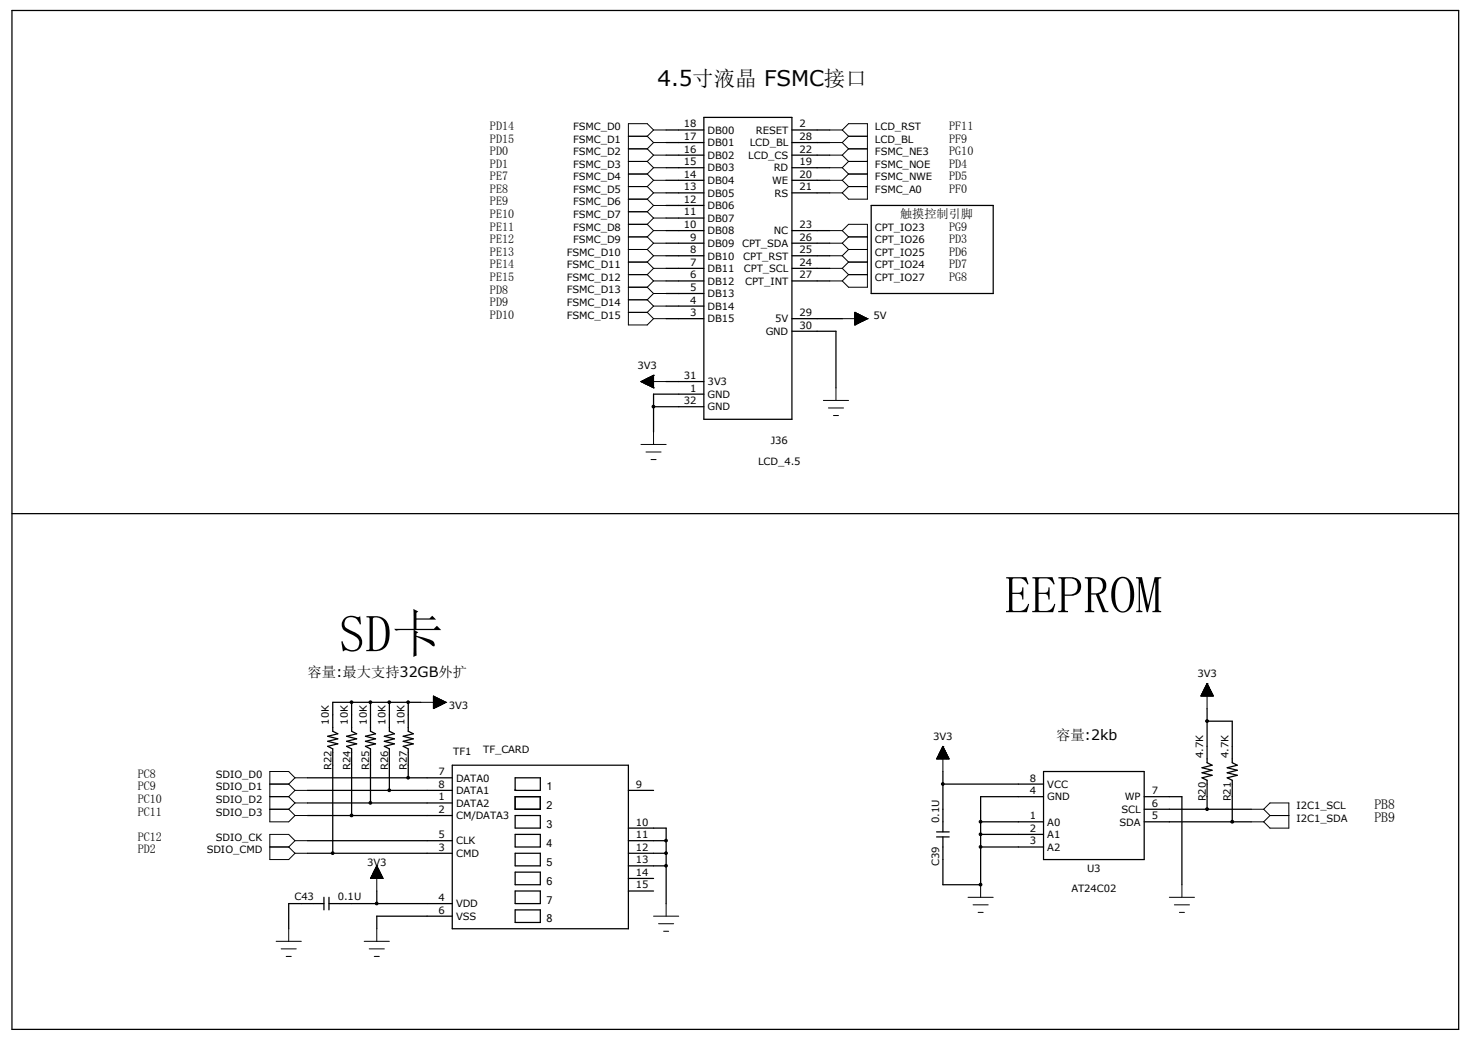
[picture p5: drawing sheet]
<svg xmlns="http://www.w3.org/2000/svg" width="297mm" height="210mm" viewBox="0 0 297 210" stroke-linecap="round" stroke-linejoin="round" font-family="sans-serif">
<g fill="none" stroke="#000" stroke-width=".25">
<path d="M2.4 2.1h292.1v205.8h-292.1zM134.5 26.2h7.6M134.5 38.9h7.6M134.5 36.4h7.6M134.5 33.9h7.6M134.5 31.3h7.6M134.5 28.8h7.6M142.1 23.7h17.8v61h-17.8zM159.9 26.2h7.6M159.9 38.9h7.6M159.9 36.4h7.6M159.9 33.9h7.6"/>
<path d="M159.9 31.3h7.6M159.9 28.8h7.6M134.5 59.3h7.6M134.5 41.5h7.6M134.5 56.7h7.6M134.5 54.2h7.6M134.5 51.6h7.6M134.5 49.1h7.6M134.5 46.6h7.6M134.5 44h7.6M159.9 56.7h7.6M159.9 54.2h7.6"/>
<path d="M159.9 51.6h7.6M159.9 49.1h7.6M159.9 46.6h7.6M175.9 41.5h24.6v17.8h-24.6zM134.5 64.3h7.6M134.5 61.8h7.6M134.5 77h7.6M142.1 79.6h-10.1v7.6M159.9 64.3h10.2M159.9 66.9h8.9v11.4M132 82.1h10.1M2.4 103.7h292.1"/>
<path d="M62.1 159.6h29.2M62.1 157.1h29.2M71 141.8v5.9l1 .5-2 .5 2 .5-2 .5 2 .5-2 .5 1 .5v13.5M74.8 141.8v5.9l1 .5-2 .5 2 .5-2 .5 2 .5-2 .5 1 .5v10.9M78.6 141.8v5.9l1 .5-2 .5 2 .5-2 .5 2 .5-2 .5 1 .5v8.4M82.4 141.8v5.9l1 .5-2 .5 2 .5-2 .5 2 .5-2 .5 1 .5v5.9M85 141.8h-17.8v5.9l1 .5-2 .5 2 .5-2 .5 2 .5-2 .5 1 .5v21.1M91.3 154.5h35.6v33h-35.6zM103.9 159.5h.1M104 157.1h5.1v2.5h-5.1zM126.9 159.6h5.1M190.4 158.3h20.3"/>
<path d="M190.4 155.8v12.2M210.7 155.8h20.3v17.8h-20.3zM243.7 143.1v10.9l1 .5-2 .5 2 .5-2 .5 2 .5-2 .6 1 .5v5.8M243.7 145.6h5.1v8.4l1 .5-2 .5 2 .5-2 .5 2 .5-2 .6 1 .5v8.3M62.1 164.7h29.2M62.1 172.3h29.2M62.1 162.1h29.2M62.1 169.8h29.2M76.1 179.9v2.6M104 168.5h5.1v2.5h-5.1zM104 160.9h5.1v2.5h-5.1zM104 164.7h5.1v2.5h-5.1z"/>
<path d="M104 172.3h5.1v2.5h-5.1zM104 176.1h5.1v2.5h-5.1zM104 179.9h5.1v2.6h-5.1zM126.9 167.2h7.6v15.3M126.9 174.8h7.6M126.9 172.3h7.6M126.9 179.9h5.1M126.9 169.8h7.6M126.9 177.4h5.1M189.1 169h2.5M189.1 168h2.5M190.4 169v9.6h7.6"/>
<path d="M198 178.6h.1M198 165.9h12.7M198 168.5h12.7M198 171h12.7M210.7 160.9h-12.7v17.7M231 165.9h21.6M231 160.9h7.6v17.7M231 163.4h21.6M65.4 182.5h-7.1v5M65.4 181.2v2.5M66.4 182.5h24.9M66.4 181.2v2.5"/>
<path d="M91.3 185h-15.2v2.5M104 183.7h5.1v2.6h-5.1z"/>
</g>
<g fill="none" stroke="#000" stroke-width=".2">
<path d="M126.9 37.7h3.8M126.9 35.1h3.8M126.9 32.6h3.8M126.9 27.5h3.8M126.9 30.1h3.8M130.7 27.5l1.3 1.3M130.7 30.1l1.3 1.2M130.7 32.6l1.3 1.3M130.7 35.1l1.3 1.3M130.7 37.7l1.3 1.2M132 36.4h2.5M132 33.9h2.5"/>
<path d="M132 26.2h2.5M132 26.2l-1.3-1.2h-3.8v40.6h3.8l1.3-1.3M132 38.9h2.5M132 28.8h2.5M132 31.3h2.5M132 26.2l-1.3 1.3M132 28.8l-1.3 1.3M132 31.3l-1.3 1.3M132 33.9l-1.3 1.2M132 36.4l-1.3 1.3M132 38.9l-1.3 1.3M167.5 36.4h2.6"/>
<path d="M167.5 33.9h2.6M167.5 26.2h2.6M167.5 38.9h2.6M167.5 28.8h2.6M167.5 31.3h2.6M170.1 36.4l1.2 1.3M170.1 26.2l1.2-1.2h3.8v15.2h-3.8l-1.2-1.3M170.1 33.9l1.2 1.2M170.1 26.2l1.2 1.3M170.1 28.8l1.2 1.3M170.1 31.3l1.2 1.3M171.3 37.7h3.8"/>
<path d="M171.3 35.1h3.8M171.3 35.1l-1.2 1.3M171.3 32.6h3.8M171.3 32.6l-1.2 1.3M171.3 27.5h3.8M171.3 37.7l-1.2 1.2M171.3 30.1h3.8M171.3 27.5l-1.2 1.3M171.3 30.1l-1.2 1.2M126.9 52.9h3.8M126.9 50.4h3.8M126.9 47.8h3.8"/>
<path d="M126.9 55.5h3.8M126.9 58h3.8M126.9 40.2h3.8M126.9 45.3h3.8M126.9 42.8h3.8M130.7 40.2l1.3 1.3M130.7 42.8l1.3 1.2M130.7 45.3l1.3 1.3M130.7 47.8l1.3 1.3M130.7 50.4l1.3 1.2M130.7 52.9l1.3 1.3M130.7 55.5l1.3 1.2"/>
<path d="M130.7 58l1.3 1.3M132 51.6h2.5M132 49.1h2.5M132 54.2h2.5M132 56.7h2.5M132 46.6h2.5M132 41.5h2.5M132 41.5l-1.3 1.3M132 44h2.5M132 44l-1.3 1.3M132 46.6l-1.3 1.2M132 49.1l-1.3 1.3"/>
<path d="M132 51.6l-1.3 1.3M132 54.2l-1.3 1.3M132 56.7l-1.3 1.3M132 59.3h2.5M132 59.3l-1.3 1.2M167.5 51.6h2.6M167.5 49.1h2.6M167.5 54.2h2.6M167.5 56.7h2.6M167.5 46.6h2.6M170.1 46.6l1.2-1.3h3.8v12.7h-3.8l-1.2-1.3M170.1 51.6l1.2 1.3"/>
<path d="M170.1 49.1l1.2 1.3M170.1 54.2l1.2 1.3M170.1 46.6l1.2 1.2M171.3 47.8l-1.2 1.3M171.3 52.9h3.8M171.3 50.4h3.8M171.3 50.4l-1.2 1.2M171.3 47.8h3.8M171.3 55.5h3.8M171.3 52.9l-1.2 1.3M171.3 55.5l-1.2 1.2M126.9 60.5h3.8"/>
<path d="M126.9 63.1h3.8M129.4 77h.1M129.4 77h5.1M129.4 77l2.6 1.3M129.4 77.1h2.6M129.5 77v.1M129.6 77.2h2.4M129.6 77v.1M129.8 76.8v.5h2.2M130 77.4h2M130 76.8v.5M130.2 77.5h1.8"/>
<path d="M130.2 76.6v.9M130.4 77.6h1.6M130.4 76.5v1.1M130.6 76.5v1.1M130.7 77.7h1.3M130.7 60.5l1.3 1.3M130.7 63.1l1.3 1.2M130.9 76.3v1.5M130.9 77.8h1.1M131.1 76.2v1.7M131.1 77.9h.9M131.2 76.1v1.9"/>
<path d="M131.4 76v2.1M131.5 78.1h.5M131.7 75.9v2.2M131.7 78.2h.3M131.9 75.8v2.5M132 78.3h.1M132 75.8h.1M132 75.8v2.5M132 75.8l-2.6 1.2M132 76.1h-.6l-.1 1.9h.7M132 76.9h-2.3v.3M132 76.8h-2.1v.5"/>
<path d="M132 76.7h-1.9v.7M132 76.6h-1.7v.9M132 76.5h-1.4v1.1M132 76.4h-1.3v1.3M132 76.3h-1.1v1.5M132 76.2h-.9v1.7M132 76h-.4v2.1M132 75.9h-.3v2.3M132 64.3h2.5M132 61.8h2.5M132 61.8l-1.3 1.3M168.8 78.3v2.6"/>
<path d="M170.1 64.3h5M172.6 65.6h.1M172.6 63.1h.1M172.6 63.1v2.5M172.6 63.1l2.5 1.2M172.6 63.2h.2v2.3h-.2M172.6 65.4h.5M172.6 65.3h.7M172.6 65.2h.9M172.6 65.1h1.1M172.6 63.7h1.2l.1 1.3h-1.3M172.6 64.9h1.5"/>
<path d="M172.6 64.8h1.7M172.6 64.7h1.9M172.6 64.6h2.2M172.6 64.5h2.3M172.6 64.4h2.5M172.6 64.3l2.4 .1M172.6 64.2h2.2v.3M172.6 64.1h2v.5M172.6 64h1.8v.7M172.6 63.9h1.6v.9M172.6 63.8h1.4v1.1M172.6 63.6h1v1.5"/>
<path d="M172.6 63.5h.8v1.7M172.6 63.4h.6v1.9M172.6 63.3h.4v2.1M172.7 63.1v2.5M172.9 63.2v2.2M173.1 63.3v2.1M173.3 63.4v1.8M173.5 63.5v1.7M173.7 63.6v1.5M173.9 63.7v1.2M174.1 63.8v1.1M174.3 63.9v.8"/>
<path d="M174.5 64.1v.5M174.8 64.1v.5M174.9 64.2v.2M175.1 64.3h.1M175.1 64.3l-2.5 1.3M129.4 89.7h5.1M130.4 91.3h3.1M131.4 92.8h1.1M132 87.2v2.5M166.2 80.9h5.1M167.3 82.4h3M168.3 83.9h1"/>
<path d="M242.7 140v.5M242.8 140h1.9v.5M242.8 139.9h1.8M242.8 139.8v.7M242.9 139.8h1.7M242.9 139.7h1.7M242.9 139.6v.9M243 139.6h1.5M243 139.5h1.4v1M243 139.4v1.1M243.1 139.4h1.3M243.1 139.3h1.2"/>
<path d="M243.1 139.1v1.4M243.2 139.2h1.1M243.2 139.1h1M243.2 138.9v1.6M243.3 139h.9M243.3 138.9h.8M243.3 138.7v1.8M243.4 138.8h.7M243.4 138.7h.7M243.4 138.5v2M243.5 138.6h.5M243.5 138.5h.4"/>
<path d="M243.5 138.3v2.2M243.6 138.3h.3M243.6 138.3h.2M243.6 138.1v2.4M243.7 138.2h.1M243.7 138h.1M243.7 138v5.1M243.7 138l-1.3 2.5h2.6M243.7 138l1.3 2.5M243.8 138.2v2.3M243.9 138.4v2.1M244.1 138.6v1.9"/>
<path d="M244.1 138.8v1.7M244.2 139v1.5M244.3 139.2v1.3M244.6 139.6v.9M244.6 139.8v.7M54.5 158.3h3.8M58.3 158.3l1.3 1.3M59.6 157.1l-1.3-1.3h-3.8v10.1h3.8l1.3-1.2M59.6 157.1h2.5M59.6 157.1l-1.3 1.2M59.6 159.6h2.5M59.6 159.6l-1.3 1.3"/>
<path d="M85 141.8h5M87.5 140.5l2.5 1.3-2.5 1.3zM87.5 143h.2M87.5 142.8h.6M87.5 142.7h.8M87.5 142.6h1M87.5 142.5h1.2M87.5 142.4h1.4M87.5 142.3h1.7M87.5 142.2h1.8M87.5 142.1h2M87.5 142h2.2"/>
<path d="M87.5 141.9h2.5M87.5 141.7h2.3M87.5 141.6h2.2M87.5 141.5h2M87.5 141.4h1.7M87.5 141.3h1.5M87.5 141.2h1.3M87.5 141.1h1.1M87.5 141h.9M87.5 140.9h.7M87.5 140.8h.5M87.5 140.7h.3v2.2"/>
<path d="M87.5 140.6h.1M87.7 140.6v2.4M87.9 140.8v2.1h-.4M88 140.8v2M88.1 140.8v2M88.2 140.9v1.8M88.3 141v1.7M88.4 141v1.6M88.5 141.1v1.5M88.6 141.1v1.4M88.7 141.1v1.4M88.8 141.2v1.2"/>
<path d="M88.9 141.3v1.1M89 141.3v1M89.1 141.4v.9M89.2 141.4v.8M89.3 141.5v.7M89.4 141.5v.6M89.5 141.6v.5M89.6 141.6v.4M89.7 141.6v.4M89.8 141.7v.2M89.9 141.8v.1M90 141.8h.1"/>
<path d="M189.1 153.2h2.5M189.1 153.1v.1M189.2 153.1h2.4M189.3 153h2.2M189.3 152.9v.3M189.3 152.9h2.1M189.4 152.8h2M189.4 152.7v.5M189.4 152.7h1.9M189.5 152.6h1.8M189.5 152.5v.7M189.5 152.5h1.8"/>
<path d="M189.6 152.4h1.6M189.7 152.2h1.4M189.7 152.1v1.1M189.7 152.1h1.4M189.8 152h1.2M189.8 151.8v1.4M189.8 151.9h1.1M189.9 151.8h1M189.9 151.6v1.6M189.9 151.7h.9M190 151.6h.8v1.6M190 151.4v1.8"/>
<path d="M190 151.5h.8M190.1 151.4h.6M190.1 151.2v2M190.1 151.3h.5l.1 1.9M190.2 151.2h.4M190.2 151v2.2M190.2 151h.3M190.3 151h.2M190.3 150.8v2.4M190.3 150.9h.1M190.4 150.7h.1M190.4 150.7v5.1"/>
<path d="M190.4 150.7l1.2 2.5h-2.5zM190.5 150.9v2.3M190.6 151.1v2.1M190.9 151.7v1.5M191 151.9v1.3M191.1 152.1v1.1M191.1 152.3h-1.5v.9M191.2 152.3v.9M191.3 152.5v.7M191.4 152.7v.5M191.5 153v.2M191.6 153.2h.1"/>
<path d="M242.5 140.4v.1M242.6 140.4h2.3M242.6 140.3h2.3v.2M242.7 140.1h2M244.8 140.2h-2.1l-.1 .3M244.9 140.5h.1M54.5 163.4h3.8M54.5 160.9h3.8M54.5 171h3.8M58.3 160.9l1.3 1.2M58.3 163.4l1.3 1.3M58.3 171l1.3 1.3"/>
<path d="M59.6 164.7h2.5M59.6 162.1h2.5M59.6 169.8l-1.3-1.3h-3.8v5.1h3.8l1.3-1.3M59.6 162.1l-1.3 1.3M59.6 169.8h2.5M59.6 169.8l-1.3 1.2M59.6 172.3h2.5M74.8 177.3l2.5 .1M74.8 177.2v.2M74.9 177.2h2.4M75 177.1h2.2v.3M75 177v.4"/>
<path d="M75 177h2.1M75.1 176.9h2v.5M75.1 176.8v.6M75.1 176.8h1.9M75.2 176.7h1.8v.7M75.2 176.6v.8M75.2 176.6h1.8M75.3 176.4h1.6v1M75.3 176.4v1M75.3 176.4h1.5M75.4 176.3h1.4v1.1M75.4 176.2v1.2"/>
<path d="M75.4 176.1h1.4M75.5 176.1h1.2v1.3M75.5 175.9v1.5M75.5 175.9h1.1M75.6 175.9h1v1.5M75.6 175.8v1.6M75.6 175.8h.9M75.7 175.6h.8v1.8M75.8 175.4h.6v2M75.8 175.3v2.1M75.8 175.3h.5M75.9 175.3h.4v2.1"/>
<path d="M75.9 175.1v2.3M75.9 175.1h.3M76 175h.2v2.4M76 174.9v2.5M76 174.9h.1M76.1 174.8h.1M76.1 174.8v5.1M76.1 174.8l1.2 2.6h-2.5zM76.5 175.6h-.8v1.8M198 178.6v2.6M238.6 178.6v2.6M252.6 163.4h2.5"/>
<path d="M252.6 165.9h2.5M255.1 163.4l1.3 1.3M255.1 163.4l1.3-1.3h3.8v5.1h-3.8l-1.3-1.3M256.4 164.7h3.8M256.4 164.7l-1.3 1.2M55.8 190.1h5M56.8 191.6h3M57.8 193.1h1M58.3 187.5v2.6M73.5 190.1h5.1M74.5 191.6h3.1M75.6 193.1h1"/>
<path d="M76.1 187.5v2.6M132 185h5M133 186.5h3M134 188h1M134.5 182.5v2.5M195.5 181.2h5M196.5 182.7h3M197.5 184.2h1M236.1 181.2h5.1M237.1 182.7h3.1M238.1 184.2h1"/>
</g>
<g fill="#000" stroke="#000" stroke-width=".2">
<circle cx="131.9" cy="82.1" r=".28"/>
<circle cx="71" cy="141.8" r=".28"/>
<circle cx="74.8" cy="141.8" r=".28"/>
<circle cx="78.6" cy="159.6" r=".28"/>
<circle cx="78.6" cy="141.8" r=".28"/>
<circle cx="82.4" cy="141.8" r=".28"/>
<circle cx="82.4" cy="157" r=".28"/>
<circle cx="190.4" cy="158.3" r=".28"/>
<circle cx="243.7" cy="145.6" r=".29"/>
<circle cx="67.2" cy="172.3" r=".28"/>
<circle cx="71" cy="164.7" r=".28"/>
<circle cx="74.8" cy="162.1" r=".28"/>
<circle cx="134.5" cy="174.8" r=".28"/>
<circle cx="134.5" cy="172.3" r=".28"/>
<circle cx="134.5" cy="169.7" r=".28"/>
<circle cx="198" cy="178.6" r=".28"/>
<circle cx="198" cy="168.5" r=".28"/>
<circle cx="198" cy="171" r=".28"/>
<circle cx="198" cy="165.9" r=".28"/>
<circle cx="243.7" cy="163.4" r=".29"/>
<circle cx="248.8" cy="165.9" r=".29"/>
<circle cx="76.1" cy="182.4" r=".28"/>
</g>
<g font-size="10.6">
<text x="202.8" y="123.8">EEPROM</text>
<text x="68.5" y="131.7">SD卡</text>
</g>
<text font-size="4.4" x="132.7" y="17.4">4.5寸液晶 FSMC接口</text>
<g font-size="2.9">
<text x="62.1" y="136.7">容量:最大支持32GB外扩</text>
<text x="213.2" y="149.4">容量:2kb</text>
</g>
<g font-size="2.8">
<text x="277.5" y="163.4">PB8</text>
<text x="277.5" y="165.9">PB9</text>
</g>
<g font-size="2.5">
<text x="98.9" y="26.2">PD14</text>
<text x="98.9" y="28.8">PD15</text>
<text x="191.6" y="28.8">PF9</text>
<text x="191.6" y="26.2">PF11</text>
<text x="98.9" y="31.3">PD0</text>
<text x="98.9" y="33.9">PD1</text>
<text x="191.6" y="31.3">PG10</text>
<text x="191.6" y="33.9">PD4</text>
<text x="98.9" y="36.4">PE7</text>
<text x="98.9" y="38.9">PE8</text>
<text x="98.9" y="41.5">PE9</text>
<text x="191.6" y="38.9">PF0</text>
<text x="191.6" y="36.4">PD5</text>
<text x="98.9" y="44">PE10</text>
<text x="98.9" y="46.6">PE11</text>
<text x="181.7" y="44">触摸控制引脚</text>
<text x="191.6" y="46.6">PG9</text>
<text x="98.9" y="49.1">PE12</text>
<text x="98.9" y="51.6">PE13</text>
<text x="191.6" y="49.1">PD3</text>
<text x="191.6" y="51.6">PD6</text>
<text x="98.9" y="54.2">PE14</text>
<text x="98.9" y="56.7">PE15</text>
<text x="98.9" y="59.3">PD8</text>
<text x="191.6" y="54.2">PD7</text>
<text x="191.6" y="56.7">PG8</text>
<text x="98.9" y="61.8">PD9</text>
<text x="98.9" y="64.3">PD10</text>
<text x="27.8" y="157.1">PC8</text>
<text x="27.8" y="159.6">PC9</text>
<text x="27.8" y="162.1">PC10</text>
<text x="27.8" y="164.7">PC11</text>
<text x="27.8" y="169.8">PC12</text>
<text x="27.8" y="172.3">PD2</text>
</g>
<g font-size="2.2">
<text x="110.4" y="159.6">1</text>
<text x="110.4" y="167.2">3</text>
<text x="110.4" y="163.4">2</text>
<text x="110.4" y="171">4</text>
<text x="110.4" y="178.6">6</text>
<text x="110.4" y="174.8">5</text>
<text x="110.4" y="182.5">7</text>
<text x="110.4" y="186.3">8</text>
</g>
<g font-size="2">
<text x="115.7" y="26.2">FSMC_D0</text>
<text x="115.7" y="28.8">FSMC_D1</text>
<text x="138.1" y="28.3">17</text>
<text x="138.1" y="25.7">18</text>
<text x="142.9" y="29.5">DB01</text>
<text x="142.9" y="27">DB00</text>
<text x="151.4" y="29.5">LCD_BL</text>
<text x="152.6" y="27">RESET</text>
<text x="161.4" y="25.7">2</text>
<text x="161.4" y="28.3">28</text>
<text x="176.7" y="26.2">LCD_RST</text>
<text x="176.7" y="28.8">LCD_BL</text>
<text x="115.7" y="31.3">FSMC_D2</text>
<text x="115.7" y="33.9">FSMC_D3</text>
<text x="138.1" y="35.9">14</text>
<text x="138.1" y="33.4">15</text>
<text x="138.1" y="30.8">16</text>
<text x="142.9" y="34.6">DB03</text>
<text x="142.9" y="32.1">DB02</text>
<text x="151.1" y="32.1">LCD_CS</text>
<text x="156.2" y="34.6">RD</text>
<text x="161.4" y="33.4">19</text>
<text x="161.4" y="35.9">20</text>
<text x="161.4" y="30.8">22</text>
<text x="176.7" y="33.9">FSMC_NOE</text>
<text x="176.7" y="31.3">FSMC_NE3</text>
<text x="115.7" y="36.4">FSMC_D4</text>
<text x="115.7" y="38.9">FSMC_D5</text>
<text x="115.7" y="41.5">FSMC_D6</text>
<text x="138.1" y="41">12</text>
<text x="138.1" y="38.4">13</text>
<text x="142.9" y="39.7">DB05</text>
<text x="142.9" y="37.2">DB04</text>
<text x="155.9" y="37.2">WE</text>
<text x="156.4" y="39.7">RS</text>
<text x="161.4" y="38.4">21</text>
<text x="176.7" y="36.4">FSMC_NWE</text>
<text x="176.7" y="38.9">FSMC_A0</text>
<text x="115.7" y="44">FSMC_D7</text>
<text x="115.7" y="46.6">FSMC_D8</text>
<text x="138.1" y="46.1">10</text>
<text x="138.1" y="43.5">11</text>
<text x="142.9" y="47.3">DB08</text>
<text x="142.9" y="44.8">DB07</text>
<text x="142.9" y="42.2">DB06</text>
<text x="156.3" y="47.3">NC</text>
<text x="161.4" y="46.1">23</text>
<text x="176.7" y="46.6">CPT_IO23</text>
<text x="114.4" y="51.6">FSMC_D10</text>
<text x="115.7" y="49.1">FSMC_D9</text>
<text x="139.3" y="53.7">7</text>
<text x="139.3" y="51.1">8</text>
<text x="139.3" y="48.6">9</text>
<text x="142.9" y="52.4">DB10</text>
<text x="142.9" y="49.9">DB09</text>
<text x="149.8" y="49.9">CPT_SDA</text>
<text x="150.1" y="52.4">CPT_RST</text>
<text x="161.4" y="53.7">24</text>
<text x="161.4" y="51.1">25</text>
<text x="161.4" y="48.6">26</text>
<text x="176.7" y="51.6">CPT_IO25</text>
<text x="176.7" y="49.1">CPT_IO26</text>
<text x="114.4" y="54.2">FSMC_D11</text>
<text x="114.4" y="56.7">FSMC_D12</text>
<text x="114.4" y="59.3">FSMC_D13</text>
<text x="139.3" y="58.8">5</text>
<text x="139.3" y="56.2">6</text>
<text x="142.9" y="57.5">DB12</text>
<text x="142.9" y="54.9">DB11</text>
<text x="150.2" y="54.9">CPT_SCL</text>
<text x="150.5" y="57.5">CPT_INT</text>
<text x="161.4" y="56.2">27</text>
<text x="176.7" y="54.2">CPT_IO24</text>
<text x="176.7" y="56.7">CPT_IO27</text>
<text x="114.4" y="61.8">FSMC_D14</text>
<text x="114.4" y="64.3">FSMC_D15</text>
<text x="139.3" y="63.8">3</text>
<text x="139.3" y="61.3">4</text>
<text x="142.9" y="65.1">DB15</text>
<text x="142.9" y="62.6">DB14</text>
<text x="142.9" y="60">DB13</text>
<text x="156.5" y="65.1">5V</text>
<text x="161.4" y="63.8">29</text>
<text x="176.4" y="64.3">5V</text>
<text x="154.6" y="67.6">GND</text>
<text x="161.4" y="66.4">30</text>
<text x="128.7" y="74.5">3V3</text>
<text x="138.1" y="76.5">31</text>
<text x="142.9" y="77.8">3V3</text>
<text x="138.1" y="81.6">32</text>
<text x="139.3" y="79.1">1</text>
<text x="142.9" y="80.3">GND</text>
<text x="142.9" y="82.9">GND</text>
<text x="155.6" y="89.7">J36</text>
<text x="153.1" y="93.8">LCD_4.5</text>
<text x="241.8" y="136.7">3V3</text>
<text x="90.6" y="143.1">3V3</text>
<text x="66.4" y="146.3" transform="rotate(-90 66.4 146.3)">10K</text>
<text x="70.2" y="146.3" transform="rotate(-90 70.2 146.3)">10K</text>
<text x="74" y="146.3" transform="rotate(-90 74 146.3)">10K</text>
<text x="77.9" y="146.3" transform="rotate(-90 77.9 146.3)">10K</text>
<text x="81.7" y="146.3" transform="rotate(-90 81.7 146.3)">10K</text>
<text x="188.4" y="149.4">3V3</text>
<text x="66.9" y="155.5" transform="rotate(-90 66.9 155.5)">R22</text>
<text x="70.7" y="155.5" transform="rotate(-90 70.7 155.5)">R24</text>
<text x="74.5" y="155.5" transform="rotate(-90 74.5 155.5)">R25</text>
<text x="78.4" y="155.5" transform="rotate(-90 78.4 155.5)">R26</text>
<text x="82.2" y="155.5" transform="rotate(-90 82.2 155.5)">R27</text>
<text x="91.5" y="152.5">TF1</text>
<text x="97.6" y="152">TF_CARD</text>
<text x="243" y="153" transform="rotate(-90 243 153)">4.7K</text>
<text x="248" y="153" transform="rotate(-90 248 153)">4.7K</text>
<text x="43.6" y="157.1">SDIO_D0</text>
<text x="43.6" y="159.6">SDIO_D1</text>
<text x="88.5" y="161.6">1</text>
<text x="88.5" y="156.5">7</text>
<text x="88.5" y="159.1">8</text>
<text x="92.1" y="157.8">DATA0</text>
<text x="92.1" y="160.4">DATA1</text>
<text x="128.4" y="159.1">9</text>
<text x="207.9" y="160.4">4</text>
<text x="207.9" y="157.8">8</text>
<text x="211.5" y="161.6">GND</text>
<text x="211.5" y="159.1">VCC</text>
<text x="227.1" y="161.6">WP</text>
<text x="232.5" y="160.4">7</text>
<text x="243.5" y="161.8" transform="rotate(-90 243.5 161.8)">R20</text>
<text x="248.5" y="161.8" transform="rotate(-90 248.5 161.8)">R21</text>
<text x="43.6" y="162.1">SDIO_D2</text>
<text x="43.6" y="164.7">SDIO_D3</text>
<text x="88.5" y="164.2">2</text>
<text x="92.1" y="162.9">DATA2</text>
<text x="92.1" y="165.4">CM/DATA3</text>
<text x="128.4" y="166.7">10</text>
<text x="189.6" y="166.2" transform="rotate(-90 189.6 166.2)">0.1U</text>
<text x="207.9" y="165.4">1</text>
<text x="207.9" y="168">2</text>
<text x="211.5" y="166.7">A0</text>
<text x="226" y="166.7">SDA</text>
<text x="226.4" y="164.2">SCL</text>
<text x="232.5" y="165.4">5</text>
<text x="232.5" y="162.9">6</text>
<text x="261.7" y="163.4">I2C1_SCL</text>
<text x="261.7" y="165.9">I2C1_SDA</text>
<text x="41.7" y="172.3">SDIO_CMD</text>
<text x="43.6" y="169.8">SDIO_CK</text>
<text x="88.5" y="171.8">3</text>
<text x="88.5" y="169.2">5</text>
<text x="92.1" y="173.1">CMD</text>
<text x="92.1" y="170.5">CLK</text>
<text x="128.4" y="169.2">11</text>
<text x="128.4" y="171.8">12</text>
<text x="207.9" y="170.5">3</text>
<text x="211.5" y="169.2">A1</text>
<text x="211.5" y="171.8">A2</text>
<text x="74.1" y="174.8">3V3</text>
<text x="128.4" y="174.3">13</text>
<text x="128.4" y="176.9">14</text>
<text x="128.4" y="179.4">15</text>
<text x="189.6" y="175" transform="rotate(-90 189.6 175)">C39</text>
<text x="219.5" y="176.1">U3</text>
<text x="59.4" y="181.7">C43</text>
<text x="68.2" y="181.7">0.1U</text>
<text x="88.5" y="181.9">4</text>
<text x="88.5" y="184.5">6</text>
<text x="92.1" y="183.2">VDD</text>
<text x="92.1" y="185.8">VSS</text>
<text x="216.3" y="180.2">AT24C02</text>
</g>
</svg>
